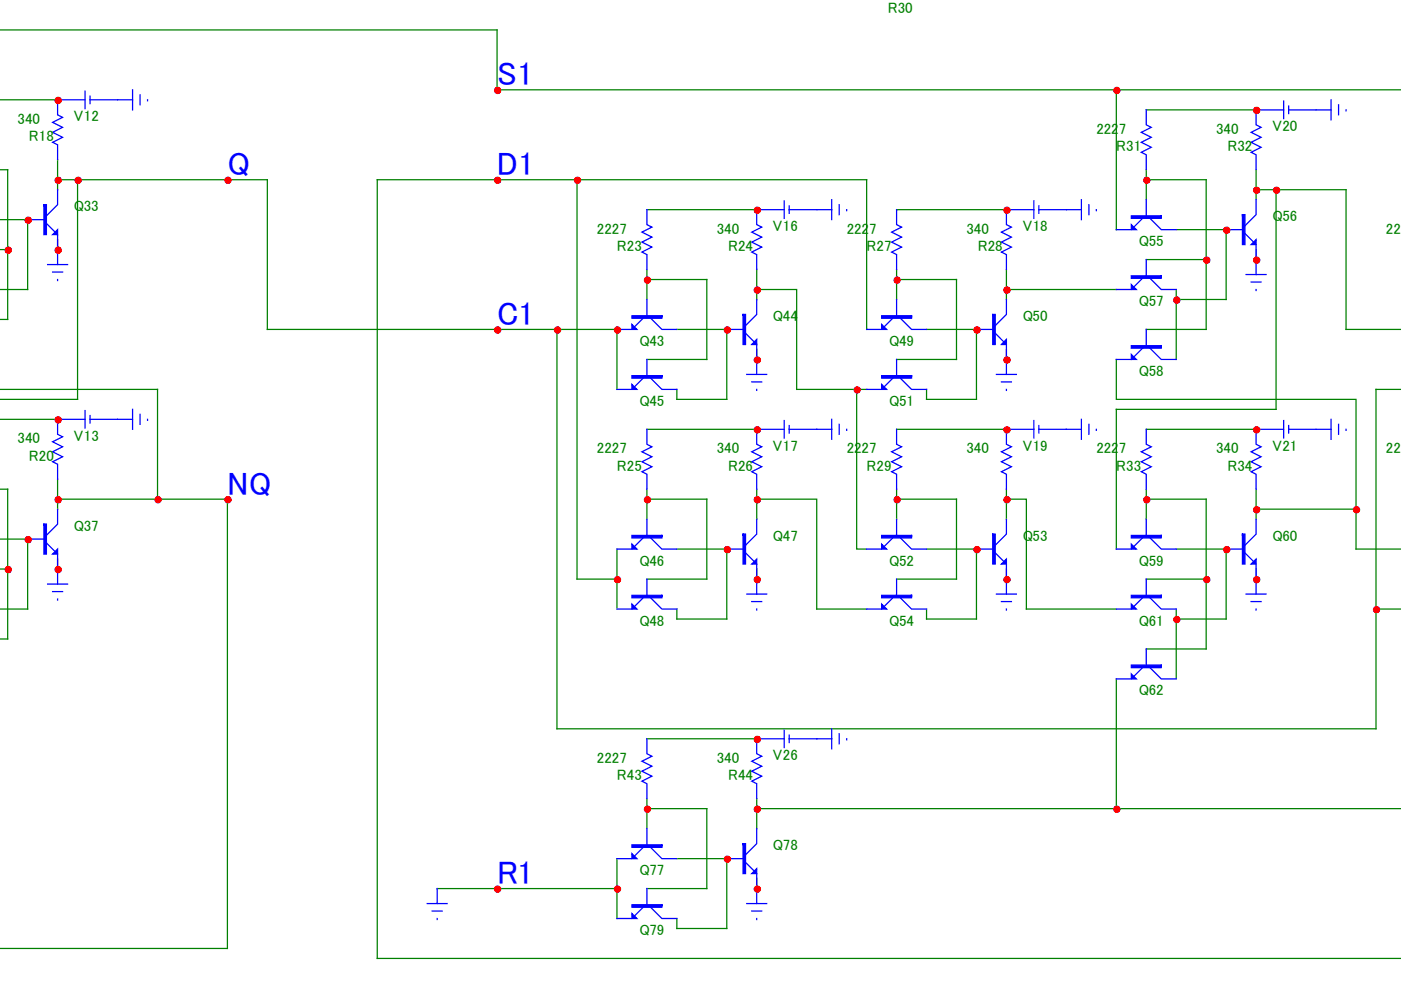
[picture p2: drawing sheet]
<svg xmlns="http://www.w3.org/2000/svg" width="297mm" height="210mm" viewBox="0 0 297 210" stroke-linecap="round" stroke-linejoin="round" font-family="sans-serif">
<g fill="none" stroke="#008000" stroke-width=".26">
<path d="M0 6.3h105.4v12.7h191.7M236.7 19v29.7M0 36h1.6v31.8h-1.6M0 21.2h12.2M12.2 33.9v6.3M12.2 38.1h44.5v31.8h74.1v12.7M16.4 38.1v46.6h-16.4M122.3 38.1h61.4v31.8M243 38.1h12.7v17M243 36v6.4M243 23.3h23.3M266.3 36v6.4"/>
<path d="M0 46.6h5.9v14.8h-5.9M0 52.9h1.6M12.2 50.8v2.1M137.2 57.2v6.3M137.2 59.3h12.7v16.9h-12.7M137.2 44.5h23.2M160.4 57.2v6.3M190.1 59.3h12.7v16.9h-12.7M190.1 44.5h23.3M190.1 57.2v6.3M213.4 57.2v6.3M243 55.1h12.7v14.8h-12.7"/>
<path d="M249.4 48.7h10.6v14.8h-10.6M266.3 40.2h19.1v29.7h11.7M266.3 52.9v2.2M270.5 40.2v46.6h-33.8v29.7M118.1 69.9v84.7h173.6v-72h5.4M143.5 69.9h10.6v14.8h-10.6v-2.1M160.4 61.4h8.5v21.2h12.7v33.9h2.1M160.4 74.1v2.1M196.4 69.9h10.6v14.8h-10.6v-2.1M213.4 61.4h23.3M213.4 74.1v2.1M236.7 76.2v8.5h50.8v23.3"/>
<path d="M249.4 61.4v14.8M0 82.6h33.4v23.3h14.8v95.3h-48.2M0 88.9h12.2M137.2 91.1h23.2M181.6 82.6h2.1M190.1 91.1h23.3M243 91.1h23.3M0 114.3h5.9v14.9h-5.9M0 103.8h1.6v31.7h-1.6M12.2 101.6v4.3h21.2M12.2 105.9v2.1M12.2 118.6v2.1"/>
<path d="M130.8 116.5v6.3M137.2 103.8v6.3M137.2 105.9h12.7v16.9h-12.7M143.5 116.5h10.6v14.8h-10.6v-2.1M160.4 105.9h12.8v23.3h10.5M160.4 103.8v6.3M190.1 105.9h12.7v16.9h-12.7M190.1 103.8v6.3M196.4 116.5h10.6v14.8h-10.6v-2.1M213.4 105.9h4.2v23.3h19.1M213.4 103.8v6.3M243 105.9h12.7v16.9"/>
<path d="M243 103.8v6.3M249.4 116.5h10.6v14.8h-10.6M266.3 103.8v4.2h21.2M266.3 108v2.1M287.5 108v8.5h9.6M0 120.7h1.6M130.8 129.2v-6.4h-8.5v-84.7h-42.3v165.2h217.1M160.4 120.7v2.1M213.4 120.7v2.1M243 122.8h12.7v14.8h-12.7M249.4 129.2v14.8M266.3 120.7v2.1"/>
<path d="M291.7 129.2h5.4M137.2 156.7h23.2M236.7 144v27.5M137.2 169.4v6.4M137.2 171.5h12.7v17h-12.7M160.4 169.4v2.1h76.3M160.4 171.5v4.3M236.7 171.5h60.4M92.7 188.5h38.1M130.8 182.1v12.7M143.5 182.1h10.6v14.8h-10.6v-2.1M160.4 186.4v2.1"/>
</g>
<g fill="none" stroke="#00f" stroke-width=".26">
<path d="M18 19.3v3.7M28.1 19v4.3M18 21.2h-5.8v3.2l1.1 .5-2.1 1.1 2.1 1-2.1 1.1 2.1 1-2.1 1.1 1 .5v3.2M19.1 21.2h9M19.1 20.4v1.6M29.7 20.1v2.1M31.3 21.2h.1M243 23.3v3.2l1.1 .5-2.1 1.1 2.1 1-2.1 1.1 2.1 1-2.1 1.1 1 .5v3.2M272.2 23.3h-5.9v3.2l1.1 .5-2.1 1.1 2.1 1-2.1 1.1 2.1 1-2.1 1.1 1 .5v3.2M272.2 21.4v3.7M273.2 23.3h9M273.2 22.5v1.6"/>
<path d="M282.2 21.2v4.2M283.8 22.2v2.2M285.4 23.3h.1M5.9 46.6h3.4M9.6 47.1l2.6 2.7v6.3M10.1 56.1h4.2M11.2 57.7h2.1M12.2 59.3h.1M12.2 40.2v3.2l-2.6 2.7M137.2 44.5v3.1l1 .6-2.1 1 2.1 1.1-2.1 1.1 2.1 1-2.1 1.1 1.1 .5v3.2M166.3 44.5h-5.9v3.1l1.1 .6-2.1 1 2.1 1.1-2.1 1.1 2.1 1-2.1 1.1 1 .5v3.2M166.3 42.6v3.7"/>
<path d="M167.3 44.5h9M167.3 43.7v1.6M176.3 42.4v4.2M177.9 43.4v2.1M179.5 44.5h.1M190.1 44.5v3.1l1.1 .6-2.2 1 2.2 1.1-2.2 1.1 2.2 1-2.2 1.1 1.1 .5v3.2M219.2 44.5h-5.8v3.1l1 .6-2.1 1 2.1 1.1-2.1 1.1 2.1 1-2.1 1.1 1.1 .5v3.2M219.2 42.6v3.7M220.3 44.5h9M220.3 43.7v1.6M229.3 42.4v4.2M230.9 43.4v2.1"/>
<path d="M232.4 44.5h.1M242.5 46.1l-2.6 2.6h-3.2M242.5 58.8l-2.6 2.6h-3.2M243 42.4v3.4M243 55.1v3.4M243.6 46.1l2.6 2.6h3.2M243.6 58.8l2.6 2.6h3.2M260 48.7h3.4M263.7 49.2l2.6 2.7v6.3M264.2 58.2h4.2M265.3 59.8h2.1M266.3 42.4v3.1l-2.6 2.7"/>
<path d="M136.6 67.2l-2.6 2.7h-3.2M136.6 79.9l-2.6 2.7h-3.2M137.2 63.5v3.5M137.2 76.2v3.5M137.7 67.2l2.6 2.7h3.2M137.7 79.9l2.6 2.7h3.2M154.1 69.9h3.4M157.8 70.4l2.6 2.7v6.3M158.3 79.4h4.3M160.4 63.5v3.2l-2.6 2.6M189.6 67.2l-2.7 2.7h-3.2M189.6 79.9l-2.7 2.7h-3.2"/>
<path d="M190.1 63.5v3.5M190.1 76.2v3.5M190.6 67.2l2.7 2.7h3.1M190.6 79.9l2.7 2.7h3.1M207 69.9h3.5M210.7 70.4l2.7 2.7v6.3M211.3 79.4h4.2M213.4 63.5v3.2l-2.7 2.6M242.5 73.6l-2.6 2.6h-3.2M243 69.9v3.4M243.6 73.6l2.6 2.6h3.2M266.3 61.4h.1"/>
<path d="M18 88.9h-5.8v3.2l1.1 .5-2.1 1.1 2.1 1.1-2.1 1 2.1 1.1-2.1 1 1 .6v3.1M18 87.1v3.7M19.1 88.9h9M19.1 88.1v1.6M28.1 86.8v4.3M29.7 87.9v2.1M31.3 88.9h.1M137.2 91.1v3.1l1 .6-2.1 1 2.1 1.1-2.1 1 2.1 1.1-2.1 1.1 1.1 .5v3.2M159.4 81h2.1M160.4 82.6h.1M166.3 91.1h-5.9v3.1l1.1 .6-2.1 1 2.1 1.1-2.1 1 2.1 1.1-2.1 1.1 1 .5v3.2M166.3 89.2v3.7"/>
<path d="M167.3 91.1h9M167.3 90.3v1.5M176.3 88.9v4.3M177.9 90v2.1M179.5 91.1h.1M190.1 91.1v3.1l1.1 .6-2.2 1 2.2 1.1-2.2 1 2.2 1.1-2.2 1.1 1.1 .5v3.2M212.3 81h2.1M213.4 82.6h.1M219.2 91.1h-5.8v3.1l1 .6-2.1 1 2.1 1.1-2.1 1 2.1 1.1-2.1 1.1 1.1 .5v3.2M219.2 89.2v3.7M220.3 91.1h9M220.3 90.3v1.5"/>
<path d="M229.3 88.9v4.3M230.9 90v2.1M232.4 91.1h.1M243 91.1v3.1l1.1 .6-2.1 1 2.1 1.1-2.1 1 2.1 1.1-2.1 1.1 1 .5v3.2M272.2 91.1h-5.9v3.1l1.1 .6-2.1 1 2.1 1.1-2.1 1 2.1 1.1-2.1 1.1 1 .5v3.2M272.2 89.2v3.7M273.2 91.1h9M273.2 90.3v1.5M282.2 88.9v4.3M283.8 90v2.1M285.4 91.1h.1M5.9 114.3h3.4"/>
<path d="M9.6 114.9l2.6 2.6v6.4M12.2 108v3.2l-2.6 2.6M136.6 113.8l-2.6 2.7h-3.2M137.2 110.1v3.5M137.7 113.8l2.6 2.7h3.2M154.1 116.5h3.4M157.8 117l2.6 2.6v6.4M160.4 110.1v3.2l-2.6 2.6M189.6 113.8l-2.7 2.7h-3.2M190.1 110.1v3.5M190.6 113.8l2.7 2.7h3.1M207 116.5h3.5"/>
<path d="M210.7 117l2.7 2.6v6.4M213.4 110.1v3.2l-2.7 2.6M242.5 113.8l-2.6 2.7h-3.2M243 110.1v3.5M243.6 113.8l2.6 2.7h3.2M260 116.5h3.4M263.7 117l2.6 2.6v6.4M266.3 110.1v3.2l-2.6 2.6M10.1 123.9h4.2M11.2 125.5h2.1M12.2 127.1h.1M136.6 126.5l-2.6 2.7h-3.2"/>
<path d="M137.2 122.8v3.5M137.7 126.5l2.6 2.7h3.2M158.3 126h4.3M159.4 127.6h2.1M160.4 129.2h.1M189.6 126.5l-2.7 2.7h-3.2M190.1 122.8v3.5M190.6 126.5l2.7 2.7h3.1M211.3 126h4.2M212.3 127.6h2.1M213.4 129.2h.1M242.5 126.5l-2.6 2.7h-3.2"/>
<path d="M243 122.8v3.5M243 137.6v3.5M243.6 126.5l2.6 2.7h3.2M264.2 126h4.2M265.3 127.6h2.1M266.3 129.2h.1M137.2 156.7v3.2l1 .5-2.1 1.1 2.1 1-2.1 1.1 2.1 1-2.1 1.1 1.1 .5v3.2M166.3 156.7h-5.9v3.2l1.1 .5-2.1 1.1 2.1 1-2.1 1.1 2.1 1-2.1 1.1 1 .5v3.2M166.3 154.9v3.7M167.3 156.7h9M167.3 155.9v1.6M176.3 154.6v4.2"/>
<path d="M177.9 155.6v2.2M179.5 156.7h.1M242.5 141.4l-2.6 2.6h-3.2M243.6 141.4l2.6 2.6h3.2M136.6 179.5l-2.6 2.6h-3.2M137.2 175.8v3.4M137.7 179.5l2.6 2.6h3.2M160.4 175.8v3.1l-2.6 2.7M90.6 191.6h4.2M91.6 193.2h2.1M92.7 194.8h.1M92.7 188.5v3.1"/>
<path d="M136.6 192.2l-2.6 2.6h-3.2M137.2 188.5v3.4M137.7 192.2l2.6 2.6h3.2M154.1 182.1h3.4M157.8 182.6l2.6 2.7v6.3M158.3 191.6h4.3M159.4 193.2h2.1M160.4 194.8h.1"/>
</g>
<g fill="#00f" stroke="#00f" stroke-width=".26">
<path d="M9.3 43.4h.5v6.4h-.5z" fill-rule="evenodd"/>
<path d="M11.2 49.8l1-1.1v1.1z" fill-rule="evenodd"/>
<path d="M9.3 111.2h.5v6.3h-.5z" fill-rule="evenodd"/>
<path d="M12.2 116.5v1h-1z" fill-rule="evenodd"/>
<path d="M134 67v.5h6.3v-.5z" fill-rule="evenodd"/>
<path d="M134 68.8l1 1.1h-1z" fill-rule="evenodd"/>
<path d="M157.5 66.7h.6v6.4h-.6z" fill-rule="evenodd"/>
<path d="M160.4 72v1.1h-1z" fill-rule="evenodd"/>
<path d="M134 79.7v.5h6.3v-.5z" fill-rule="evenodd"/>
<path d="M134 81.5l1 1.1h-1z" fill-rule="evenodd"/>
<path d="M134 113.6v.5h6.3v-.5z" fill-rule="evenodd"/>
<path d="M134 115.4l1 1.1h-1z" fill-rule="evenodd"/>
<path d="M157.5 113.3h.6v6.3h-.6z" fill-rule="evenodd"/>
<path d="M160.4 118.6v1h-1z" fill-rule="evenodd"/>
<path d="M134 126.3v.5h6.3v-.5z" fill-rule="evenodd"/>
<path d="M134 128.1l1 1.1h-1z" fill-rule="evenodd"/>
<path d="M186.9 67v.5h6.4v-.5z" fill-rule="evenodd"/>
<path d="M186.9 68.8l1.1 1.1h-1.1z" fill-rule="evenodd"/>
<path d="M210.5 66.7h.5v6.4h-.5z" fill-rule="evenodd"/>
<path d="M213.4 72v1.1h-1.1z" fill-rule="evenodd"/>
<path d="M186.9 79.7v.5h6.4v-.5z" fill-rule="evenodd"/>
<path d="M186.9 81.5l1.1 1.1h-1.1z" fill-rule="evenodd"/>
<path d="M186.9 113.6v.5h6.4v-.5z" fill-rule="evenodd"/>
<path d="M186.9 115.4l1.1 1.1h-1.1z" fill-rule="evenodd"/>
<path d="M210.5 113.3h.5v6.3h-.5z" fill-rule="evenodd"/>
<path d="M213.4 118.6v1h-1.1z" fill-rule="evenodd"/>
<path d="M186.9 126.3v.5h6.4v-.5z" fill-rule="evenodd"/>
<path d="M186.9 128.1l1.1 1.1h-1.1z" fill-rule="evenodd"/>
<path d="M239.9 45.8v.5h6.3v-.5z" fill-rule="evenodd"/>
<path d="M239.9 47.6l1 1.1h-1z" fill-rule="evenodd"/>
<path d="M263.4 45.5h.5v6.4h-.5z" fill-rule="evenodd"/>
<path d="M266.3 50.8v1.1h-1z" fill-rule="evenodd"/>
<path d="M239.9 58.5v.5h6.3v-.5z" fill-rule="evenodd"/>
<path d="M239.9 60.3l1 1.1h-1z" fill-rule="evenodd"/>
<path d="M239.9 73.3v.6h6.3v-.6z" fill-rule="evenodd"/>
<path d="M239.9 75.2l1 1h-1z" fill-rule="evenodd"/>
<path d="M239.9 113.6v.5h6.3v-.5z" fill-rule="evenodd"/>
<path d="M239.9 115.4l1 1.1h-1z" fill-rule="evenodd"/>
<path d="M263.4 113.3h.5v6.3h-.5z" fill-rule="evenodd"/>
<path d="M266.3 118.6v1h-1z" fill-rule="evenodd"/>
<path d="M239.9 126.3v.5h6.3v-.5z" fill-rule="evenodd"/>
<path d="M239.9 128.1l1 1.1h-1z" fill-rule="evenodd"/>
<path d="M239.9 141.1v.5h6.3v-.5z" fill-rule="evenodd"/>
<path d="M239.9 142.9l1 1.1h-1z" fill-rule="evenodd"/>
<path d="M134 179.2v.5h6.3v-.5z" fill-rule="evenodd"/>
<path d="M134 181.1l1 1h-1z" fill-rule="evenodd"/>
<path d="M157.5 178.9h.6v6.4h-.6z" fill-rule="evenodd"/>
<path d="M160.4 184.2v1.1h-1z" fill-rule="evenodd"/>
<path d="M134 191.9v.5h6.3v-.5z" fill-rule="evenodd"/>
<path d="M134 193.8l1 1h-1z" fill-rule="evenodd"/>
</g>
<g fill="#f00" stroke="#f00" stroke-width=".26">
<circle cx="236.8" cy="19.2" r=".65"/>
<circle cx="12.3" cy="21.3" r=".66"/>
<circle cx="266.4" cy="23.4" r=".66"/>
<circle cx="12.3" cy="38.2" r=".65"/>
<circle cx="16.6" cy="38.2" r=".65"/>
<circle cx="122.4" cy="38.2" r=".65"/>
<circle cx="243.1" cy="38.2" r=".65"/>
<circle cx="266.4" cy="40.4" r=".65"/>
<circle cx="270.7" cy="40.4" r=".65"/>
<circle cx="160.6" cy="44.6" r=".65"/>
<circle cx="213.5" cy="44.6" r=".65"/>
<circle cx="6" cy="46.7" r=".65"/>
<circle cx="260.1" cy="48.8" r=".66"/>
<circle cx="1.8" cy="53.1" r=".66"/>
<circle cx="12.3" cy="53.1" r=".66"/>
<circle cx="255.9" cy="55.2" r=".66"/>
<circle cx="266.4" cy="55.2" r=".66"/>
<circle cx="137.3" cy="59.4" r=".65"/>
<circle cx="190.2" cy="59.4" r=".65"/>
<circle cx="160.6" cy="61.5" r=".66"/>
<circle cx="213.5" cy="61.5" r=".66"/>
<circle cx="249.5" cy="63.6" r=".66"/>
<circle cx="118.2" cy="70" r=".66"/>
<circle cx="130.9" cy="70" r=".65"/>
<circle cx="154.2" cy="70" r=".66"/>
<circle cx="207.2" cy="70" r=".66"/>
<circle cx="160.6" cy="76.4" r=".65"/>
<circle cx="213.5" cy="76.4" r=".65"/>
<circle cx="181.7" cy="82.7" r=".65"/>
<circle cx="12.3" cy="89.1" r=".65"/>
<circle cx="160.6" cy="91.2" r=".65"/>
<circle cx="213.5" cy="91.2" r=".65"/>
<circle cx="266.4" cy="91.2" r=".65"/>
<circle cx="12.3" cy="106" r=".66"/>
<circle cx="33.5" cy="106" r=".65"/>
<circle cx="137.3" cy="106" r=".65"/>
<circle cx="160.6" cy="106" r=".66"/>
<circle cx="190.2" cy="106" r=".65"/>
<circle cx="213.5" cy="106" r=".66"/>
<circle cx="243.1" cy="106" r=".65"/>
<circle cx="266.4" cy="108.1" r=".66"/>
<circle cx="287.6" cy="108.1" r=".65"/>
<circle cx="6" cy="114.5" r=".66"/>
<circle cx="154.2" cy="116.6" r=".66"/>
<circle cx="207.2" cy="116.6" r=".66"/>
<circle cx="260.1" cy="116.6" r=".66"/>
<circle cx="1.8" cy="120.8" r=".66"/>
<circle cx="12.3" cy="120.8" r=".66"/>
<circle cx="130.9" cy="122.9" r=".65"/>
<circle cx="160.6" cy="122.9" r=".65"/>
<circle cx="213.5" cy="122.9" r=".65"/>
<circle cx="255.9" cy="122.9" r=".65"/>
<circle cx="266.4" cy="122.9" r=".65"/>
<circle cx="291.9" cy="129.3" r=".65"/>
<circle cx="249.5" cy="131.4" r=".65"/>
<circle cx="160.6" cy="156.8" r=".66"/>
<circle cx="137.3" cy="171.6" r=".65"/>
<circle cx="160.6" cy="171.6" r=".66"/>
<circle cx="236.8" cy="171.6" r=".65"/>
<circle cx="154.2" cy="182.2" r=".65"/>
<circle cx="130.9" cy="188.6" r=".65"/>
<circle cx="160.6" cy="188.6" r=".65"/>
<circle cx="48.3" cy="38.2" r=".65"/>
<circle cx="48.3" cy="106" r=".66"/>
<circle cx="105.5" cy="70" r=".66"/>
<circle cx="105.5" cy="38.2" r=".65"/>
<circle cx="105.5" cy="19.2" r=".66"/>
<circle cx="105.5" cy="188.6" r=".65"/>
</g>
<g font-size="6.9" fill="#00f">
<text x="105.4" y="18.1">S1</text>
<text x="48.2" y="37.1">Q</text>
<text x="105.4" y="37.1">D1</text>
<text x="105.4" y="68.9">C1</text>
<text x="48.2" y="104.9">NQ</text>
<text x="105.4" y="187.5">R1</text>
</g>
<g font-size="3.2" fill="#008000">
<text x="188.2" y="2.7">R30</text>
<text x="3.7" y="26.3">340</text>
<text x="6.1" y="30">R18</text>
<text x="15.7" y="25.8">V12</text>
<text x="232.4" y="28.4">2227</text>
<text x="257.8" y="28.4">340</text>
<text x="269.8" y="27.9">V20</text>
<text x="236.7" y="32.1">R31</text>
<text x="260.2" y="32.1">R32</text>
<text x="15.7" y="44.8">Q33</text>
<text x="269.8" y="46.9">Q56</text>
<text x="126.6" y="49.6">2227</text>
<text x="130.8" y="53.3">R23</text>
<text x="152" y="49.6">340</text>
<text x="154.4" y="53.3">R24</text>
<text x="163.9" y="49">V16</text>
<text x="179.5" y="49.6">2227</text>
<text x="183.7" y="53.3">R27</text>
<text x="204.9" y="49.6">340</text>
<text x="207.3" y="53.3">R28</text>
<text x="216.8" y="49">V18</text>
<text x="241.4" y="52.2">Q55</text>
<text x="293.9" y="49.6">22</text>
<text x="241.4" y="64.9">Q57</text>
<text x="163.9" y="68.1">Q44</text>
<text x="216.8" y="68.1">Q50</text>
<text x="135.6" y="73.4">Q43</text>
<text x="188.5" y="73.4">Q49</text>
<text x="241.4" y="79.8">Q58</text>
<text x="135.6" y="86.1">Q45</text>
<text x="188.5" y="86.1">Q51</text>
<text x="3.7" y="94">340</text>
<text x="15.7" y="93.5">V13</text>
<text x="163.9" y="95.6">V17</text>
<text x="216.8" y="95.6">V19</text>
<text x="269.8" y="95.6">V21</text>
<text x="6.1" y="97.7">R20</text>
<text x="126.6" y="96.2">2227</text>
<text x="130.8" y="99.9">R25</text>
<text x="152" y="96.2">340</text>
<text x="154.4" y="99.9">R26</text>
<text x="179.5" y="96.2">2227</text>
<text x="183.7" y="99.9">R29</text>
<text x="204.9" y="96.2">340</text>
<text x="232.4" y="96.2">2227</text>
<text x="236.7" y="99.9">R33</text>
<text x="257.8" y="96.2">340</text>
<text x="260.2" y="99.9">R34</text>
<text x="293.9" y="96.2">22</text>
<text x="15.7" y="112.6">Q37</text>
<text x="135.6" y="120">Q46</text>
<text x="163.9" y="114.7">Q47</text>
<text x="188.5" y="120">Q52</text>
<text x="216.8" y="114.7">Q53</text>
<text x="241.4" y="120">Q59</text>
<text x="269.8" y="114.7">Q60</text>
<text x="135.6" y="132.7">Q48</text>
<text x="188.5" y="132.7">Q54</text>
<text x="241.4" y="132.7">Q61</text>
<text x="241.4" y="147.5">Q62</text>
<text x="126.6" y="161.8">2227</text>
<text x="152" y="161.8">340</text>
<text x="163.9" y="161.3">V26</text>
<text x="130.8" y="165.5">R43</text>
<text x="154.4" y="165.5">R44</text>
<text x="135.6" y="185.6">Q77</text>
<text x="163.9" y="180.3">Q78</text>
<text x="135.6" y="198.3">Q79</text>
</g>
</svg>
